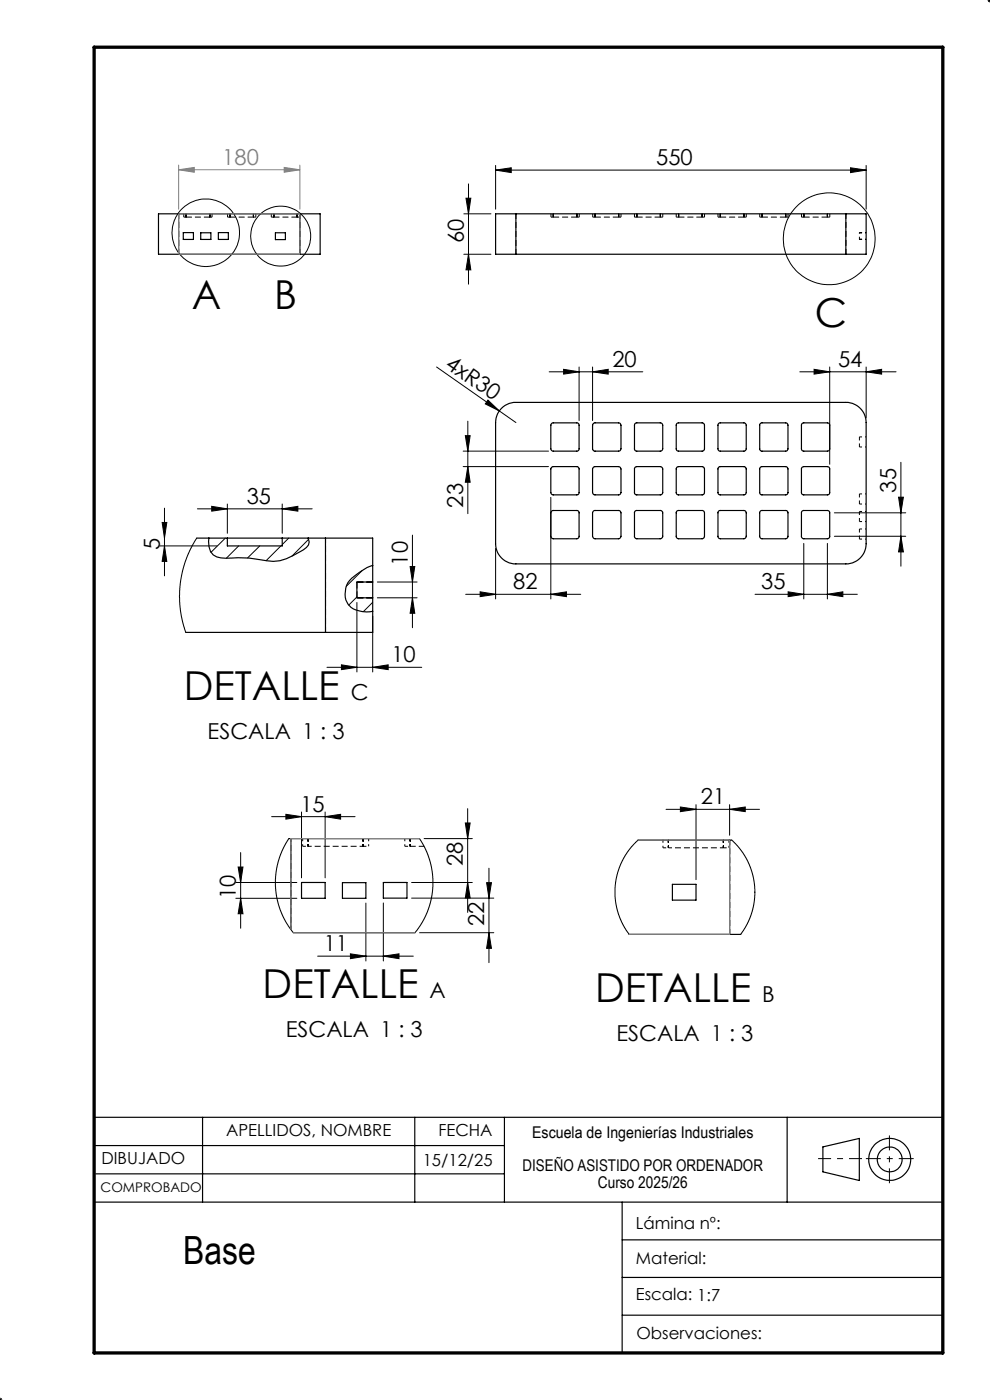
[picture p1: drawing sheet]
<svg xmlns="http://www.w3.org/2000/svg" width="210mm" height="297mm" viewBox="0 0 210 297" stroke-linecap="round" stroke-linejoin="round" font-family="sans-serif">
<path d="M182.3 49.3h1.4M182.3 50.8v-1.5M182.3 50.8h1.4M182.3 49.4h1.4M182.3 92.7h1.4M182.3 94.8h1.4M182.3 104.8h1.4M182.3 106.9h1.4M182.3 112.2h1.4M182.3 114.4h1.4M182.3 108.5h1.4M182.3 110.6h1.4" fill="none" stroke="#000" stroke-width=".21" stroke-dasharray="1.3 .6" stroke-dashoffset=".7" stroke-linecap="butt"/>
<g fill="none" stroke="#000" stroke-width=".21" stroke-dasharray="1.3 .6" stroke-dashoffset=".4" stroke-linecap="butt">
<path d="M39 46.1v-.8M39.5 46.1v-.8M44.5 46.1v-.8M45 46.1v-.8M48.3 46.1v-.8M48.8 46.1v-.8M53.8 46.1v-.8M54.3 46.1v-.8M57.6 46.1v-.8M58.1 46.1v-.8M63.1 46.1v-.8M63.6 46.1v-.8"/>
<path d="M116.9 46.1v-.8M117.4 46.1v-.8M122.4 46.1v-.8M122.9 46.1v-.8M125.7 46.1v-.8M126.2 46.1v-.8M131.2 46.1v-.8M131.7 46.1v-.8M134.6 46.1v-.8M135.1 46.1v-.8M140.1 46.1v-.8M140.6 46.1v-.8"/>
<path d="M143.4 46.1v-.8M143.9 46.1v-.8M148.9 46.1v-.8M149.4 46.1v-.8M152.3 46.1v-.8M152.8 46.1v-.8M157.8 46.1v-.8M158.3 46.1v-.8M161.2 46.1v-.8M161.7 46.1v-.8M166.7 46.1v-.8M167.2 46.1v-.8"/>
<path d="M170 46.1v-.8M170.5 46.1v-.8M175.5 46.1v-.8M176 46.1v-.8"/>
</g>
<g fill="none" stroke="#000" stroke-width=".21" stroke-dasharray="1.3 .6" stroke-linecap="butt">
<path d="M39 46.1h.5M39.5 46.1h5M44.5 46.1h.5M48.3 46.1h.5M48.8 46.1h5M53.8 46.1h.5M57.6 46.1h.5M58.1 46.1h5M63.1 46.1h.5M116.9 46.1h.5M117.4 46.1h5M122.4 46.1h.5"/>
<path d="M125.7 46.1h.5M126.2 46.1h5M131.2 46.1h.5M134.6 46.1h.5M135.1 46.1h5M140.1 46.1h.5M143.4 46.1h.5M143.9 46.1h5M148.9 46.1h.5M152.3 46.1h.5M152.8 46.1h5M157.8 46.1h.5"/>
<path d="M161.2 46.1h.5M161.7 46.1h5M166.7 46.1h.5M170 46.1h.5M170.5 46.1h5M175.5 46.1h.5M75.7 123.5v-.1M75.7 126.9v-.1"/>
</g>
<path d="M37.9 45.3v8.6M63.6 45.3v8.6M109.4 45.3v8.6M179.4 45.3v8.6M69.1 114.1v20M154.8 178.2v20" fill="none" stroke="#000" stroke-width=".21" stroke-dasharray="1.3 .6" stroke-dashoffset=".2" stroke-linecap="butt"/>
<g fill="none" stroke="#000" stroke-width=".25">
<path d="M37.9 45.4h-4.3v8.5h4.3M37.9 45.4h25.7M37.9 53.9h25.7M37.9 45.4v8.5M38.9 49.4h2.1v1.4h-2.1zM42.6 49.4h2.1v1.4h-2.1zM46.3 49.4h2.1v1.4h-2.1zM58.4 49.4h2.1v1.4h-2.1zM63.6 45.4h4.3v8.5h-4.3M63.6 45.4v8.5M109.4 45.4h-4.3v8.5h4.3M109.4 45.4v8.5"/>
<path d="M109.4 45.4h70M109.4 53.9h70M179.4 45.4h4.3v8.5h-4.3M179.4 45.4v8.5M106.4 86.6l1.2-.8 1.3-.4h70.5a4.3 4.3 0 0 1 4.3 4.2v25.8a4.3 4.3 0 0 1-4.3 4.2h-70a4.3 4.3 0 0 1-4.3-4.2v-25.8l.1-.9 .4-.9zM117 99.1l.4-.1h4.9l.4 .1 .1 .3v5.2l-.2 .3-5.3 .1-.4-.3-.1-5.2zM117.1 89.8l5.3-.1 .4 .2v5.4l-.2 .3-5.3 .1-.4-.2-.1-5.3zM125.9 89.8l.2-.1h5.2l.3 .2 .1 5.3-.2 .4-5.4 .1-.3-.2-.1-5.3zM125.9 99.1l.3-.1h5l.4 .1 .1 .4v5l-.2 .4-5.4 .1-.3-.2-.1-5.3zM134.7 99.1l.4-.1h5l.3 .1 .2 .4-.1 5.2-.3 .3-5.4-.1-.2-.3v-5.2zM134.7 89.8l.3-.1h5.2l.3 .2 .1 5.3-.3 .4-5.3 .1-.3-.2-.1-5.4zM143.5 89.9l.3-.2h5.2l.3 .1 .1 .4v5l-.1 .4-.3 .1-5.3-.1-.3-.3z"/>
<path d="M143.6 99.1l.3-.1h5l.4 .1 .1 .4v5l-.1 .3-.3 .2-5.3-.1-.3-.3v-5.2zM152.4 99.1l.4-.1h5l.4 .1 .1 .4v5l-.1 .3-.3 .2-5.4-.1-.2-.3v-5.2zM152.5 89.8l5.4-.1 .3 .1 .1 .4v5l-.1 .4-.3 .1h-5.2l-.3-.2-.1-5.4zM161.3 99.1l.3-.1h5.1l.3 .1 .1 .3v5.2l-.2 .3-5.4 .1-.3-.2-.1-5.4zM161.4 89.8l5.3-.1 .3 .1 .1 .3v5.2l-.2 .3-5.4 .1-.3-.2-.1-5.4zM170.1 89.8l.3-.1 5.4 .1 .2 .3-.1 5.4-.3 .2-5.4-.1-.2-.3v-5.2zM170.1 99.1l.4-.1h5l.4 .1 .1 .3v5.2l-.2 .3-5.4 .1-.3-.2-.1-5.4zM41.7 114.2h27.3M44.3 114.2a4.1 4.1 0 0 0 .9 3.5 5.7 5.7 0 0 0 3.9 .7 24.5 24.5 0 0 1 7.4 .6 7.9 7.9 0 0 0 5.7-1.1 7.7 7.7 0 0 0 3.2-2.3l.2-.6-.2-.8M48.2 114.2v1.6h11.7v-1.6M69 114.2h10.1v20h-10.1M69 114.2v20"/>
<path d="M79.1 120a12.2 12.2 0 0 0-5.3 3.6 3.9 3.9 0 0 0 1.7 5.8 6.2 6.2 0 0 0 3.6 .3M117.1 108.4l5.3-.1 .4 .2v5.4l-.2 .4h-5.2l-.5-.3-.1-5.2zM125.9 108.4l5.4-.1 .3 .2 .1 5.3-.3 .5h-5.2l-.4-.3-.1-5.2zM134.7 108.4l.3-.1 5.3 .1 .3 .4-.1 5.2-.4 .3h-5.2l-.3-.4v-5.2zM143.5 108.5l.3-.2h5.2l.3 .1 .1 .4v5l-.1 .3-.4 .2h-5.2l-.3-.4zM152.5 108.4l5.4-.1 .3 .1 .1 .4v5l-.1 .3-.4 .2h-5l-.4-.3-.1-5.3zM161.4 108.4l5.3-.1 .3 .1 .1 .3v5.2l-.2 .3-5.3 .1-.4-.3-.1-5.3zM170.1 108.4l.3-.1 5.4 .1 .2 .3-.1 5.3-.4 .3-5.3-.1-.2-.3v-5.2zM39.4 134.2h29.6M79.1 123.5h-3.4v3.3h3.4M61.3 177.9h27.7M61.7 177.9v19.3"/>
<path d="M135.4 178.2h19.8M154.8 178.2v20M62.2 197.9h25.8M64 187.2h5v3.4h-5zM72.6 187.3h5v3.3h-5zM81.3 187.2h5v3.3h-5zM133.5 198.2h21.3M142.6 187.6h5v3.4h-5zM154.8 198.2h2.3M20 237h180M43 237v18M88 237v18"/>
<path d="M107 237v18M167 237v18M20 255h180M20 243h87M20.3 249h86.7M132 255v32M174.6 243.3l7.7-1.8v8.9l-7.7-1.8zM132 279h68M132 271h68M132 263h68"/>
<circle cx="188.7" cy="246" r="4.5"/>
<circle cx="188.7" cy="246" r="2.64"/>
</g>
<path d="M182.3 94.8v-2.1M182.3 106.9v-2.1M182.3 114.4v-2.2M182.3 110.6v-2.1M61.7 177.9v19.3M65.4 179.5h11.6M141.8 179.9h11.7" fill="none" stroke="#000" stroke-width=".21" stroke-dasharray="1.3 .6" stroke-dashoffset=".5" stroke-linecap="butt"/>
<path d="M64.2 179.5v-1.6M65.4 179.5v-1.6M77 179.5v-1.6M78.2 179.5v-1.6M85.9 179.5v-1.6M87 179.5v-1.6M140.6 179.9v-1.7M141.8 179.9v-1.7M153.5 179.9v-1.7M154.6 179.9v-1.7" fill="none" stroke="#000" stroke-width=".21" stroke-dasharray="1.3 .6" stroke-dashoffset=".8" stroke-linecap="butt"/>
<path d="M64.2 179.5h1.2M77 179.5h1.2M85.9 179.5h1.1M140.6 179.9h1.2M153.5 179.9h1.1" fill="none" stroke="#000" stroke-width=".21" stroke-dasharray="1.3 .6" stroke-dashoffset=".6" stroke-linecap="butt"/>
<path d="M87 179.5h3" fill="none" stroke="#000" stroke-width=".21" stroke-dasharray="1.3 .6" stroke-dashoffset=".1" stroke-linecap="butt"/>
<g fill="none" stroke="#000" stroke-width=".21">
<path d="M209.9 0l.2 .1M210 -.1v.6M210.1 0l-.5 .4M209.5 0h.6M99.4 39v21.3M105.1 36.1l3.3-.5v1zM105.1 35.1v9.3M105.1 36.1h78.6M180.4 35.6l3.3 .5-3.3 .5zM183.7 35.1v9.3M98.4 45.4h5.7M98.4 53.9h5.7"/>
<path d="M98.8 42h1.1l-.5 3.4zM99.4 53.9l.5 3.4h-1.1zM92.6 77.9l16.8 11.7M116.5 78.9h19.8M119.6 78.3l3.2 .6-3.2 .5zM122.8 77.9v11.3M125.7 78.9l3.3-.6v1.1zM125.7 77.9v11.3M169.7 78.9h20.4M172.7 78.3l3.3 .6-3.3 .5zM176 77.9v20.6M183.7 78.9l3.3-.6v1.1z"/>
<path d="M183.7 77.9v10.7M98.2 95.7h18.1M98.2 99h18.1M98.7 92.4h1l-.5 3.3zM99.2 99l.5 3.3h-1zM99.2 89.4v19.6M103.5 84.9l2.4 2.3-3-1.5zM191.1 98.1v22M33.9 115.8h12.1M34.4 110.8h1l-.5 3.4zM34.9 115.8l.5 3.3h-1zM34.9 107.8v14.4"/>
<path d="M41.7 114.2l-1.1 1.9-1.2 2.7-.7 2.4-.5 2.5-.1 2.6 .1 2.4 .5 3.1 .7 2.4M41.9 107.9h24.3M44.9 107.4l3.3 .5-3.3 .5zM47.8 114.2l-3.1 3M48.2 106.9v6.2M50.6 115.8l-2.6 2.6M55.1 115.8l-2.6 2.6M59.6 115.8l-3.2 3.2M59.9 107.9l3.3-.5v1zM59.9 106.9v6.2M61.2 114.2l-1.3 1.3M65.5 114.4l-3.6 3.6"/>
<path d="M87.5 113.5v19.7M105.1 116.3v10.8M116.8 105.5v21.6M170.5 115.3v11.8M175.5 115.3v11.8M177 113.8h15.1M177 108.8h15.1M190.6 105.5h1l-.5 3.3zM191.1 113.8l.5 3.3h-1zM75.7 126.6l-1.7 1.8M75.7 127.8v14.8M76.8 121l-3.4 3.4"/>
<path d="M79.1 123.3l-.3 .2M79.1 127.8l-2 1.9M79.1 130.7v11.9M80 126.8h8.5M80 123.5h8.5M87 120.2h1l-.5 3.3zM87.5 126.8l.5 3.3h-1zM98.8 126.1h24.4M101.8 125.6l3.3 .5-3.3 .5zM116.8 126.1l3.4-.5v1zM160.2 126.1h21.7M167.2 125.6l3.3 .5-3.3 .5z"/>
<path d="M175.5 126.1l3.3-.5v1zM69.4 141.6h20.1M72.4 141l3.3 .6-3.3 .5zM79.1 141.6l3.2-.6v1.1zM57.6 173.2h17.7M60.6 172.8l3.4 .4-3.4 .6zM61.3 177.9l-1.3 2.2-1 2.6-.5 2.5-.1 2.9 .3 2.5 .7 2.4 1.4 2.9 1.4 2M64 172.3v13.9M69 173.2l3.2-.4v1zM69 172.3v13.9M89 177.9l1.3 2.3 .8 2.1 .7 3.2v2.7l-.3 2.6-.8 2.6-1.1 2.2-1.6 2.3M90 177.9h10.2"/>
<path d="M98.7 174.6h1l-.5 3.3zM99.2 171.6v22M135.4 178.2l-2.1 2.2-1.3 2.2-1 2.6-.5 2.7v2.8l.5 2.5 .9 2.5 1.6 2.5M141.3 171.7h19.8M144.3 171.2l3.3 .5-3.3 .5zM147.6 170.7v15.9M154.8 171.7l3.3-.5v1zM154.8 170.7v6.5M155.2 178.2l1.9 2 1.5 2.5 1 2.6 .5 2.7v2.5l-.5 2.9-1.1 2.6-1.4 2.2M50 190.6h13M50 187.2h13M50.5 183.9h1l-.5 3.3z"/>
<path d="M51 190.6l.5 3.2h-1zM51 180.9v16M77.6 191.6v12.3M81.3 191.6v12.3M87.3 190.5h17.4M87.3 187.2h12.9M89 197.9h15.7M99.2 187.2l.5 3.3h-1zM103.2 187.3h1l-.5 3.2zM103.7 197.9l.5 3.3h-1zM103.7 184.2v20M67.4 202.8h20.3"/>
<path d="M74.3 202.3l3.3 .5-3.3 .6zM81.3 202.8l3.3-.5v1.1zM-.1 297h.6M0 297l.1 .1M0 296.5v.6M.4 296.6l-.4 .5"/>
<circle cx="43.6" cy="49.4" r="7.2"/>
<circle cx="59.5" cy="50.1" r="6.4"/>
<circle cx="175.9" cy="50.7" r="9.7"/>
</g>
<path d="M75.7 126.8v-3.3M75.7 126.8h3.4M75.7 123.5h3.4M75.7 123.4h3.4M75.7 126.9h3.4" fill="none" stroke="#000" stroke-width=".21" stroke-dasharray="1.3 .6" stroke-dashoffset="-.1" stroke-linecap="butt"/>
<path d="M37.9 36l3.3-.5v1zM37.9 35v9.4M37.9 36h25.7M60.3 35.5l3.3 .5-3.3 .5zM63.6 35v9.4" fill="none" stroke="#808080" stroke-width=".21"/>
<path d="M188.7 251v-10.1M193.8 245.8h-10.1" fill="none" stroke="#000" stroke-width=".21" stroke-dasharray="6.3 1.3 1.3 1.3" stroke-dashoffset="3.2" stroke-linecap="butt"/>
<path d="M182.8 245.8h-9.3" fill="none" stroke="#000" stroke-width=".21" stroke-dasharray="6.3 1.3 1.3 1.3" stroke-dashoffset="3.6" stroke-linecap="butt"/>
<path d="M37.9 45.4h25.7v8.5h-25.7zM89 177.9h-27.3v19.3M135.4 178.2h19.4v20h-21.3M62.2 197.9h25.8" fill="none" stroke="#808080" stroke-width=".25"/>
<path d="M20 10h180v277h-180z" fill="none" stroke="#000" stroke-width=".7"/>
<g fill="#000">
<path d="M105.1 36.1l3.3-.5v1zM180.4 35.6l3.3 .5-3.3 .5zM60.6 172.8l3.4 .4-3.4 .6zM69 173.2l3.2-.4v1zM144.3 171.2l3.3 .5-3.3 .5zM154.8 171.7l3.3-.5v1zM72.4 141l3.3 .6-3.3 .5zM79.1 141.6l3.2-.6v1.1z"/>
<path d="M98.8 42h1.1l-.5 3.4zM99.4 53.9l.5 3.4h-1.1z"/>
<path d="M44.9 107.4l3.3 .5-3.3 .5zM59.9 107.9l3.3-.5v1z"/>
<path d="M51 190.6l.5 3.2h-1zM50.5 183.9h1l-.5 3.3zM99.2 187.2l.5 3.3h-1zM98.7 174.6h1l-.5 3.3zM87.5 126.8l.5 3.3h-1zM87 120.2h1l-.5 3.3zM34.9 115.8l.5 3.3h-1zM34.4 110.8h1l-.5 3.4z"/>
<path d="M103.2 187.3h1l-.5 3.2zM103.7 197.9l.5 3.3h-1z"/>
<path d="M74.3 202.3l3.3 .5-3.3 .6zM81.3 202.8l3.3-.5v1.1z"/>
</g>
<path d="M60.3 35.5l3.3 .5-3.3 .5zM37.9 36l3.3-.5v1z" fill="#808080"/>
<g fill="#000">
<path d="M103.5 84.9l2.4 2.3-3-1.5z"/>
<path d="M98.7 92.4h1l-.5 3.3zM99.2 99l.5 3.3h-1z"/>
<path d="M191.1 113.8l.5 3.3h-1zM190.6 105.5h1l-.5 3.3z"/>
<path d="M101.8 125.6l3.3 .5-3.3 .5zM116.8 126.1l3.4-.5v1zM172.7 78.3l3.3 .6-3.3 .5zM183.7 78.9l3.3-.6v1.1z"/>
<path d="M167.2 125.6l3.3 .5-3.3 .5zM175.5 126.1l3.3-.5v1zM119.6 78.3l3.2 .6-3.2 .5zM125.7 78.9l3.3-.6v1.1z"/>
</g>
<g font-size="8.5">
<text x="40.7" y="65.5">A</text>
<text x="58.1" y="65.6">B</text>
<text x="172.9" y="69.4">C</text>
<text x="39" y="148.5">DETALLE</text>
<text x="55.7" y="211.8">DETALLE</text>
<text x="126.3" y="212.5">DETALLE</text>
</g>
<text font-size="8.2" x="38.9" y="268.1">Base</text>
<text font-size="4.7" fill="#808080" x="47.2" y="35">180</text>
<g font-size="4.7">
<text x="139.2" y="35.1">550</text>
<text x="98.4" y="51.5" transform="rotate(-90 98.4 51.5)">60</text>
<text x="94.2" y="77.8" transform="rotate(35 94.2 77.8)">4xR30</text>
<text x="129.9" y="77.8">20</text>
<text x="177.8" y="77.8">54</text>
<text x="52.3" y="106.9">35</text>
<text x="98.2" y="107.7" transform="rotate(-90 98.2 107.7)">23</text>
<text x="190.1" y="104.5" transform="rotate(-90 190.1 104.5)">35</text>
<text x="33.9" y="116.7" transform="rotate(-90 33.9 116.7)">5</text>
<text x="86.5" y="120" transform="rotate(-90 86.5 120)">10</text>
<text x="108.9" y="125">82</text>
<text x="161.5" y="125">35</text>
<text x="83" y="140.5">10</text>
<text x="74.4" y="148.5">C</text>
<text x="44" y="156.7">ESCALA 1 : 3</text>
<text x="63.7" y="172.2">15</text>
<text x="148.7" y="170.7">21</text>
<text x="98.2" y="183.7" transform="rotate(-90 98.2 183.7)">28</text>
<text x="50" y="190.8" transform="rotate(-90 50 190.8)">10</text>
<text x="102.7" y="196.5" transform="rotate(-90 102.7 196.5)">22</text>
<text x="68.7" y="201.8">11</text>
<text x="91.1" y="211.8">A</text>
<text x="161.7" y="212.5">B</text>
<text x="60.6" y="220">ESCALA 1 : 3</text>
<text x="130.8" y="220.7">ESCALA 1 : 3</text>
</g>
<g font-size="3.5">
<text x="48" y="241.1">APELLIDOS, NOMBRE</text>
<text x="93" y="241.1">FECHA</text>
<text x="21.5" y="247">DIBUJADO</text>
<text x="89.7" y="247.3">15/12/25</text>
<text x="134.9" y="260.7">Lámina nº:</text>
<text x="134.9" y="268.2">Material:</text>
<text x="134.9" y="275.7">Escala: 1:7</text>
<text x="135" y="284.1">Observaciones:</text>
</g>
<g font-size="3.4">
<text x="112.9" y="241.4">Escuela de Ingenierías Industriales</text>
<text x="110.9" y="248.4">DISEÑO ASISTIDO POR ORDENADOR</text>
<text x="126.8" y="251.9">Curso 2025/26</text>
</g>
<text font-size="2.8" x="21.3" y="252.9">COMPROBADO</text>
</svg>
